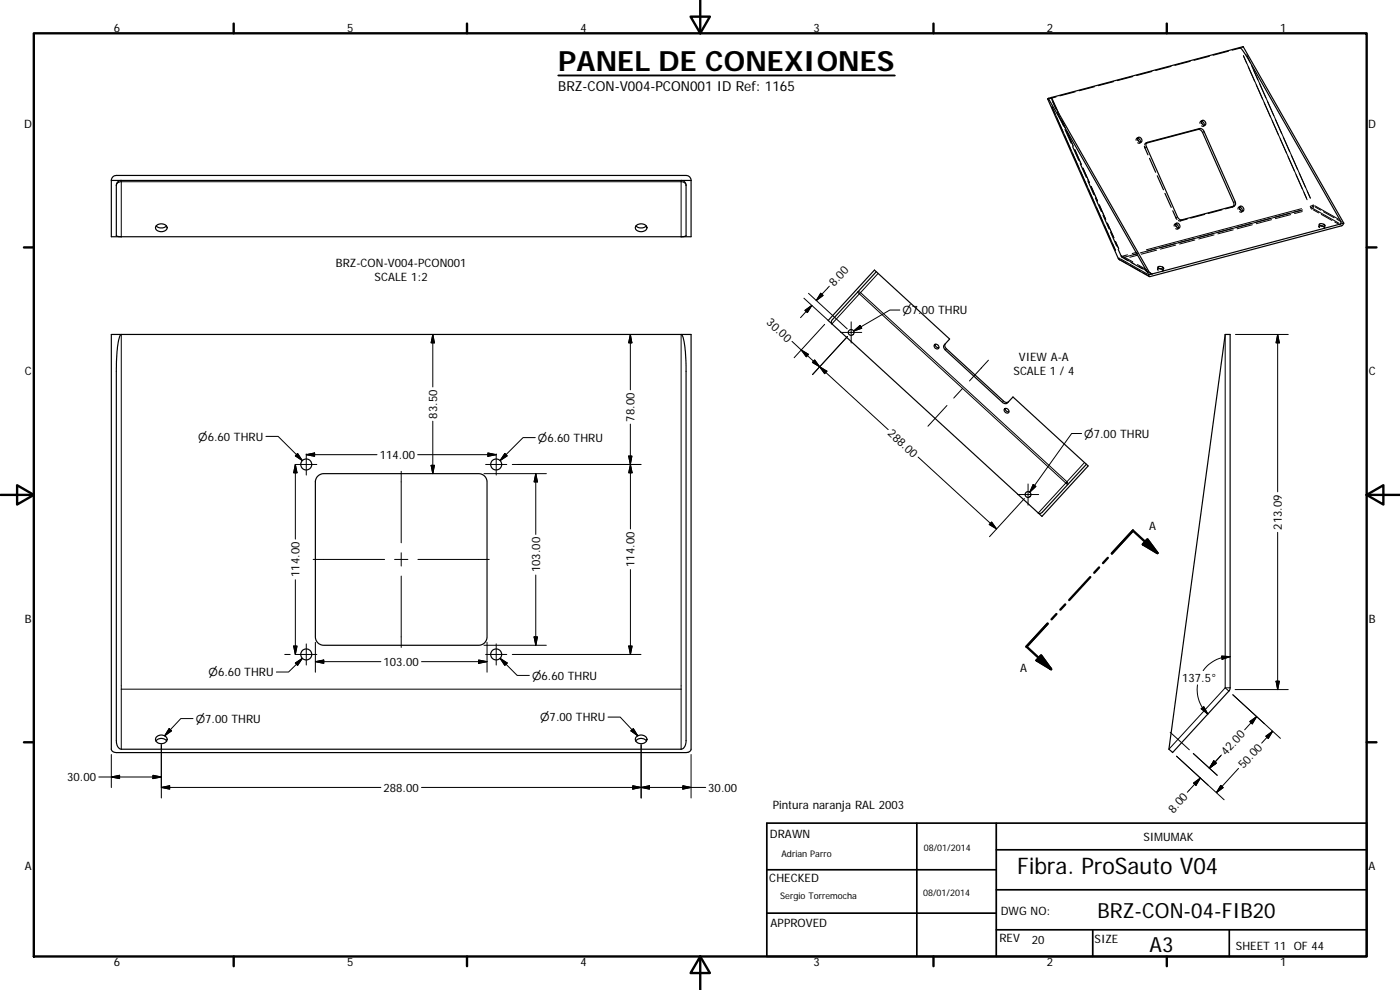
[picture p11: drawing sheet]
<svg xmlns="http://www.w3.org/2000/svg" width="420mm" height="297mm" viewBox="0 0 420 297" stroke-linecap="round" stroke-linejoin="round" font-family="sans-serif">
<g fill="none" stroke="#000" stroke-width=".3">
<path d="M373.2 16.7l18.9 42.8M373.2 16.8l.9 2.2M374.2 16.4l.9 2.2M375.6 19.6l1.9 4.4M315.7 31.9l19.1 43.3M315.7 32l1 2.2M315.7 29.5l1.9 4.1M317.2 35.3l1.9 4.3M318.6 36l1 2.2M318.7 36.2l1 2.2M320.1 39.3l1.9 4.4M320.2 39.5l1.9 4.4"/>
<path d="M360 38.6l-.4 .2M361.3 39.5l-.4 .3M374.6 20.1l1.9 4.3M376.2 21l17 38.4M377 25.4l1.9 4.4M378 25l1.9 4.3M379.4 30.8l1.9 4.4M380.4 30.4l1.9 4.3M381.8 36.2l1.9 4.3M382.7 35.8l2 4.3M36.4 54.1v.4a1.34 1.34 0 0 0-1.5 1.1M204.4 54.5a1.34 1.34 0 0 1 1.5 1.1"/>
<path d="M204.4 54.1v.4M204.4 54.5v16.5M204.4 54.5h-168v16.5M319.5 40.7l1.9 4.3M321.9 46.1l1.9 4.3M322.5 44.8l2 4.5M322.6 45l2 4.4M325 50.4l1.9 4.4M325 50.5l2 4.4M327.4 55.9l2 4.4-1.9-4.4M343.8 44.2l-.2 .1M344 44.1l-.1 .1"/>
<path d="M344.4 42.7l-.5 .3M384.2 41.6l1.9 4.3M385.1 41.2l1.9 4.3M386.6 47l1.9 4.3M387.5 46.6l1.9 4.3M388.9 52.4l2 4.3M389.9 52l1.9 4.3M391.3 57.8l1 2.1M392.3 57.3l1 2.2M329.1 62.3l1.9 4.2M331.8 65.8l-1.9-4.4 1.9 4.4M332.3 66.9l2 4.4"/>
<path d="M332.3 67l2 4.4M334.8 72.4l.9 2.2M334.8 72.5l1 2.2M335.6 77.6l.2-.2 .1 .5M335.6 77.6h.1M335.8 77.6l.2 .1M336 78h.1M336 77.9l.1 .1M336.3 77.7l8 4.5M336.5 76.8l.2 .2M336.6 78.2l1.7 .9M336.7 76.9h-.2"/>
<path d="M336.7 76.9l.1 .1M336.9 77.2h-.1M337.1 77l2.8 1.5M337.4 77.5l2.9 1.6M338.4 76.5l-1.4 .3M338.7 76.8l-1.4 .4M339.1 79.6l3.2 1.8M341 76.2l-2.3 .6M341.2 75.7l-1.4 .4M341.4 79.4l2.8 1.6M341.4 76.6l-2.3 .6M341.4 76.1l-1.3 .4"/>
<path d="M341.8 79.9l2.8 1.7M347.1 75.1l-4.6 1.2M352.9 73.5l-4.6 1.2M353 65.3h-.1M353.3 65.1l-.1 .1M354.4 66.2h-.1M354.7 66l-.2 .1M358.6 72l-4.6 1.2M364.4 70.5l-4.6 1.2M369.8 68.6l-4.6 1.2M370 62l-.1 .1M370.1 69l-4.6 1.2"/>
<path d="M370.3 61.8l-.1 .1M370.7 60.5l-.5 .2M375.5 67.1l-4.6 1.2M375.8 67.4l-4.5 1.2M381.3 65.5l-4.6 1.2M381.6 65.9l-4.6 1.2M387 64l-4.6 1.2M387.4 64.4l-4.7 1.2M390.5 63.1l-2.3 .6M390.6 62.6l-46.6 12.4M390.8 63.5l-2.3 .6M390.9 63l-48.7 12.9"/>
<path d="M393.2 61.9l1-.4a.51 .51 0 0 1-.3 .7 .51 .51 0 0 1-.7-.2M393.5 62.6l.1 .1M393.7 62.2l-.2 .3M393.7 62.7l.3-.2 7.8 4.5M394.1 63l1.6 .9M394.3 61.9l-.3 .2M394.3 62l-.1 .3M394.6 61.7l7.1 4.1M394.8 62.1l1.6 1M396.5 64.3l3.2 1.8M397.2 63.5l3.2 1.8M400.6 66.6l1.6 .9"/>
<path d="M401.2 65.8l1.6 .9M241.3 89.5l7.2 6.6M241.6 93.1l2-1.5-1.3 2.2zM242.6 88l11.7 10.7M243.6 91.6l-3.3 3.7M246.3 88l.7 .6-2 1.6zM247.5 97.3l-9.2 10M248.9 85.9l-3.9 4.3M249.7 97.2l8.2-9 62 56.7M252.3 99.7h6.3M255.4 96.6v6.3M256.2 99.3l1.9-1.7 .5 .9z"/>
<path d="M257.4 87.7l.4-.2 .5 .3a.48 .48 0 0 1-.5 .2 .48 .48 0 0 1-.4-.3zM258.3 87.8l61.9 56.7 5.3-5.7M263.5 82l-5.2 5.8M270.1 93h-3.1l-10.8 6.3M343.1 81.8l1.6 .9M345.1 81.8l.6 .4M36.4 100.4v106.4M129.9 100.4v15.7M129.9 100.4l.5 2.5h-1zM189.2 100.4v16.6M189.2 100.4l.4 2.5h-.9zM204.4 100.4v106.4"/>
<path d="M237.7 102.4l28.9 26.5M240.5 105l2.1 1.3-.6 .8zM244.5 108l1.5 2-2.2-1.3zM246 110l2.2 1.4-.7 .7zM254.3 100.9l-10.5 11.5M284 104.6l-.3 .4M288.9 116.5l-2.7 2.9M296.6 108.1l-5.7 6.2M367.7 100.4v106M370.8 100.4h15.8M383.4 100.4v47.2M383.4 100.4l.6 2.5h-1z"/>
<path d="M79.8 130.9h3.7l7.2 7.3M88.6 139.4v22.4M88.6 139.4l.5 2.5h-1zM88.7 139.4h6.4M89.3 136.1l1.4 2.1-2.1-1.4zM91.9 136.2v6.3M91.9 136.4l2.5-.5v1zM113.1 136.4h-21.2M125.3 136.4h23.6M129.4 139.6h1l-.5 2.5zM129.9 126.4v15.7M145.7 139.4h6.4"/>
<path d="M146.4 135.9l2.5 .5-2.5 .5zM148.9 136.2v6.3M151.5 136.1l.7 .7-2.1 1.4zM153.7 139.4h38.7M160.6 131.3h-3.6l-6.9 6.9M188.7 136.8h.9l-.4 2.6zM189.2 127.3v12.1M189.2 139.4v19.3M189.2 139.4l.5 2.5h-1zM275.5 137.1l23.6 21.6M284.2 121.7l-5.7 6.2M301.2 120.3l-.4 .4"/>
<path d="M324.6 130.1h-3l-12.6 17.6M120.4 141.4v21.5M145.3 142.1h3.5M149 142.1h15M160.8 142.1v18.3M160.8 142.1l.5 2.5h-1zM297.6 156.6l1.5 2.1-2.2-1.3zM305.4 148.4h6.3M307.4 149.6l-10.4 11.4M308.5 145.2v6.4M310.1 145.4l.8 .5-1.9 1.8zM319.9 144.9l-8.3 9"/>
<path d="M320.2 144.5l.3 .5-.1 .4a.47 .47 0 0 1-.4-.4 .47 .47 0 0 1 .2-.5zM383.4 159.7v47.2M88.6 173.9v22.5M94 167.9h21.4M118.4 167.9h4M120.4 165.9v3.9M120.4 172.8v21.5M125.4 167.9h21.4M160.8 172.5v21.1M189.2 170.9v25.5M85.5 196.4h1.6M88.1 193.8h1l-.5 2.6z"/>
<path d="M88.6 198.9l2.1-1.4-1.4 2.1zM88.7 196.4h6.4M90.7 197.5l-4.1 4.1h-3.7M91.9 193.2v6.3M94.6 192.7v3.6M94.6 196.5v5.2M94.6 198.5l2.6-.5v1zM94.6 198.5h19.7M126.5 198.5h19.7M143.6 198l2.6 .5-2.6 .5zM145.3 193.6h3.5M145.7 196.4h6.4"/>
<path d="M146.2 192.7v3.6M146.2 196.5v5.2M148.9 193.2v6.3M149 193.6h15M150.1 197.5l5.1 5.1h3.7M150.1 197.5l2.1 1.4-.7 .7zM153.7 196.4h38.7M160.3 191.1h1l-.5 2.5zM188.7 193.8h1l-.5 2.6zM366.6 196.9l2.6 .1-2.4 .8zM369.2 197a10 10 0 0 0-7.1 3l-1 1.2M36.4 206.8h168"/>
<path d="M36.4 206.8v18M50.8 218.6l.7 .7-2.1 1.5zM57.9 215.6h-3.6l-4.9 5.2M182.5 215.2h3.6l5.3 5.6M189.3 219.3l.8-.7 1.3 2.2zM204.4 206.8v18M351.2 219.7l5.7 5.3M359.4 205.5a10 10 0 0 0 1.5 6.8l1.6 1.9M360.5 212.7l.8-.7 1.2 2.2zM367.7 206.4l1.1 .9M367.7 206.4l-16.9 18.4M367.7 206.4h1.5"/>
<path d="M370.7 206.9h15.9M375.1 216.5l2-1.5-1.3 2.2zM377.1 215l-3.6 4M379.5 217.2l-9.5-8.8 14.3 13.1M381.9 219.4l-3.3 3.6M383 204.4h1l-.6 2.5zM29.6 233.1h18.8M33.4 233.1l2.5-.5v1zM33.4 226.4v9.9M45.9 232.6l2.5 .5-2.5 .5zM48.4 236.3l2.5-.5v1zM48.4 236.3h65.9"/>
<path d="M48.4 223.4v16M189.9 235.8l2.5 .5-2.5 .5zM192.4 236.3l2.5-.5v1zM192.4 223.4v16M204.9 235.8l2.5 .5-2.5 .5zM207.4 226.4v13M211.8 236.3h-85.3M358.1 226.1l7.2 6.5M358.2 234.9l2-1.5-1.3 2.2zM360.2 233.4l-3.9 4.3M362.6 235.6l-9.5-8.7 14.3 13.1M364.3 228.3l.7 .7-2.1 1.5z"/>
<path d="M366.3 226.8l-3.4 3.7M366.4 235.6l.7 .7-2 1.5zM366.6 226.5l-3.6 4M371.7 230.5l-6.6 7.3M379.9 220.9l2-1.5-1.3 2.2z"/>
</g>
<g fill="none" stroke="#000" stroke-width=".36">
<path d="M351.4 19.9l-4.6 1.2M357.2 18.4l-4.6 1.2M362.9 16.9l-4.6 1.2M368.7 15.3l-4.6 1.3M372.1 14.3l-56.5 14.9M372.1 14.3a15.9 15.9 0 0 1 3.2 4.5l26.8 47.2a.95 .95 0 0 1 .2 1.2M372.5 14.3l-2.7 .7M373.1 14l-.3 .2M373.1 14l-1 .3M373.1 14l30.2 53M314.4 29.7l21.2 47.9 9.3 5.4M314.4 29.7h.1"/>
<path d="M314.6 29.5l-.2 .2M314.6 29.5l30.2 53M315.6 29.2l-1 .3M315.6 29.2a13.5 13.5 0 0 0 2.2 4.9l26.8 47.1 .8 .9 .4 .1M316 30.6l.9 2.1M316.9 29.1l-2.3 .6M317.4 33.7l1.8 4.1M319.6 38.8l1.9 4.1M322.7 27.5l-4.6 1.2M328.5 26l-4.7 1.2M334.2 24.5l-4.6 1.2M339.9 23l-4.6 1.2"/>
<path d="M345.7 21.4l-4.6 1.2M360.1 37a.56 .56 0 0 1 .5-.7 .56 .56 0 0 1 .6 .5 .56 .56 0 0 1 .2 .8 .56 .56 0 0 1-.8 .2M360.5 36.3l-.1 .1M360.7 36.3a.75 .75 0 0 1 1 .3 .75 .75 0 0 1-.3 1 .97 .97 0 0 1-.7-1.3zM360.8 36.2h-.2M361.4 37.7l-.2 .1M361.7 37.5l-.2 .1M33.4 54.1a1.48 1.48 0 0 1 1.5-1.5h171a1.48 1.48 0 0 1 1.5 1.5M33.4 54.1v16.9h174v-16.9M33.4 54.1h174M36.4 54.1a1.48 1.48 0 0 0-1.5 1.5v15.1l1.5 .3M204.4 54.1a1.48 1.48 0 0 1 1.5 1.5v15.1l-1.5 .3"/>
<path d="M321.9 44l1.9 4.1M324.2 49.1l1.8 4.1M326.5 54.3l1.8 4.1M328.7 59.4l1.9 4.1M341 42.1a.57 .57 0 0 1 .4-.7 .57 .57 0 0 1 .7 .5 .56 .56 0 0 1 .2 .8 .56 .56 0 0 1-.9 .1M341.3 41.4l-.1 .1M341.6 41.3a.78 .78 0 0 1 1 .4 .78 .78 0 0 1-.3 1 .94 .94 0 0 1-.7-1.4zM341.7 41.2l-.2 .1M342.2 42.8l-.1 .1M342.5 42.6l-.1 .1M343.5 43.8l1 2.7M343.5 43.3l.5-.4 15.6-4.1a1.34 1.34 0 0 1 1.3 1l9.4 21.2-.2 1"/>
<path d="M343.9 42.9l-.1 .2M344.1 42.9l15.9-4.3a1.34 1.34 0 0 1 1.4 .9l9.3 21a.91 .91 0 0 1-.4 1.3l-15.6 4.2a1.28 1.28 0 0 1-1.3-.9l-9.4-21.3zM344.2 42.8l-.1 .1M345 47.5l1.8 4.2M347.3 52.7l1.9 4.2M349.6 58l1.9 4.2M46.9 67.8a2.28 2.28 0 0 0 3 0M46.9 67.7a1.99 1.99 0 0 1 3.3 .6 1.88 1.88 0 0 1-1.8 1.2 1.88 1.88 0 0 1-1.7-1.2zM190.9 67.8a2.31 2.31 0 0 0 3.1 0M190.9 67.7a2.01 2.01 0 0 1 3.3 .6 1.89 1.89 0 0 1-1.8 1.2 1.89 1.89 0 0 1-1.7-1.2zM331 64.6l1.9 4.1M333.3 69.7l1.8 4.1"/>
<path d="M335.6 74.8l1 2.2M336.7 77.2l1.8 1M339.4 78.7l3.5 2M352 63.2l1.2 2.6M352.4 67.8a.61 .61 0 0 1 .6-.6 .61 .61 0 0 1 .6 .7 .53 .53 0 0 1 0 .7 .53 .53 0 0 1-.7 0M352.8 67.2l-.2 .1M353 67a.8 .8 0 0 1 1 .4 .8 .8 0 0 1-.3 1.1 .94 .94 0 0 1-.7-1.5zM353 67l-.1 .1M353.6 68.6l-.1 .1M353.9 68.4l-.1 .1M356.3 65.7l-2.1 .6-.5-.1M361.5 64.3l-4.2 1.1"/>
<path d="M366.7 62.9l-4.1 1.2M370.2 62l-2.4 .7M370.5 61.8h-.2M371.5 62.8a.57 .57 0 0 1 .5-.7 .57 .57 0 0 1 .7 .5 .55 .55 0 0 1 .1 .8 .55 .55 0 0 1-.8 .1M371.9 62.1l-.1 .1M372.2 61.9a.8 .8 0 0 1 1 .5 .8 .8 0 0 1-.4 1 .97 .97 0 0 1-.6-1.5zM372.2 61.9l-.1 .1M372.8 63.5l-.2 .1M373.1 63.3l-.2 .1M395.8 67.8v.2M395.9 67.3v.2M396 67.2l.5-.1a.76 .76 0 0 1 1.1 .7l-.5 .1a.96 .96 0 0 1-1.1-.7z"/>
<path d="M396 68.3l-.2-.2a1.01 1.01 0 0 1 1.7 .1l-.3 .3M397.6 68.1l-.1 .2M397.6 67.7v.2M402.3 67.2l-56.5 15M403.3 67l-.7 .8-57.5 15.2-.3-.1v-.4M403.3 67l-1 .2M249.7 97.2l61.9 56.7M249.7 97.2l-1.2-1 13.9-15.2 22.6 20.7-1.6 1.8a1.08 1.08 0 0 0 .3 1.5l17.1 15.7a1.15 1.15 0 0 0 1.6 .2l1.6-1.8 22.6 20.7-13.9 15.1-1.1-1M263 81.5l-13.1 14.4a.98 .98 0 0 0-.2 1.3M343.7 81.2l1.8 .9M345.8 82.2l-1 .3M347.4 80.6v.2"/>
<path d="M347.5 80.1v.3M347.5 80.1l.6-.2a.78 .78 0 0 1 1.1 .7l-.6 .1a.96 .96 0 0 1-1.1-.6zM347.6 81.1l-.2-.1a.94 .94 0 0 1 1.6-.1l.1 .3-.3 .1M349.2 80.9l-.1 .3M349.2 80.5v.2M33.4 100.4h174v124.4a1.35 1.35 0 0 1-1.5 1h-171a1.35 1.35 0 0 1-1.5-1zM36.4 100.4l-.2 .1a27 27 0 0 0-1.3 10.9v110.8a2.29 2.29 0 0 0 1.5 2.6h168a2.22 2.22 0 0 0 1.5-2.6v-110.8a34.2 34.2 0 0 0-1.2-10.8l-.3-.2M280.5 103.4a.78 .78 0 0 1 1.1 .2 .78 .78 0 0 1-.2 1.1 .89 .89 0 0 1-.9-1.3zM280.7 103.3a.96 .96 0 0 0 1.1 1M283.7 103.1a1.14 1.14 0 0 0 .3 1.5l17.2 15.7a1.1 1.1 0 0 0 1.5 .2M367.7 100.4h1.5v106.2l-.4 .7-16.9 18.5-1.1-1zM301.5 122.7a.79 .79 0 0 1 1.1 .2 .79 .79 0 0 1-.2 1.1 .93 .93 0 0 1-.9-1.3z"/>
<path d="M301.7 122.6a.98 .98 0 0 0 1.1 1M326 139.3l-13.1 14.3a.93 .93 0 0 1-1.3 .3M95.5 142.7l.9-.5 .8-.1h46.4a2.51 2.51 0 0 1 2.6 2.5v46.5a2.51 2.51 0 0 1-2.6 2.5h-46.4a2.51 2.51 0 0 1-2.6-2.5v-46.5l.3-1zM46.8 222.3a2.06 2.06 0 0 1 3.2 0M46.9 221.1a1.84 1.84 0 0 1 1.9-.5 1.84 1.84 0 0 1 1.3 1.5 1.86 1.86 0 0 1-1.8 1 1.86 1.86 0 0 1-1.6-1.3zM190.8 222.3a2.06 2.06 0 0 1 3.2 0M190.9 221.1a1.84 1.84 0 0 1 1.9-.5 1.84 1.84 0 0 1 1.3 1.5 1.86 1.86 0 0 1-1.8 1 1.86 1.86 0 0 1-1.6-1.3z"/>
<circle cx="255.4" cy="99.8" r=".87"/>
<circle cx="91.9" cy="139.4" r="1.64"/>
<circle cx="148.9" cy="139.4" r="1.64"/>
<circle cx="308.5" cy="148.4" r=".87"/>
<circle cx="91.9" cy="196.4" r="1.64"/>
<circle cx="148.9" cy="196.4" r="1.64"/>
</g>
<g fill="none" stroke="#000" stroke-width=".71">
<path d="M10.1 10h400.1v277h-400.1zM70.1 7.1v2.9M140.2 7.1v2.9M207.3 5h5.8l-2.9 5zM210.2 0v10M280.2 7.1v2.9M350.2 7.1v2.9M7.2 74.2h2.9M410.2 74.2h2.9M.2 148.5h9.9M5.1 145.6l5 2.9-5 2.9zM410.2 148.5l5-2.9v5.8z"/>
<path d="M410.2 148.5h9.9M327.2 173.2l-6.3 6.8M329.9 170.3l-1.5 1.6M332.5 167.4l-1.5 1.6M344.3 161.8l3.1 4.1-4.4-2.6zM347.4 165.9l-7.4-6.7-6.3 6.9M312.5 196.7l3 4.1-4.4-2.7zM314.4 187.1l-6.3 6.9 7.4 6.8M317 184.2l-1.4 1.6M319.7 181.4l-1.5 1.5M7.2 222.7h2.9M410.2 222.7h2.9"/>
<path d="M70.1 287v2.9M140.2 287v2.9M210.2 287l2.9 5h-5.8zM210.2 287v10M280.2 287v2.9M350.2 287v2.9"/>
</g>
<path d="M230.1 247h180.1v40h-180.1zM275.2 247v40M299 255h111.2M299 247v40M230.1 274h68.9M230.1 261h68.9M299 279h111.2M299 267h111.2M327.9 279v8M368.9 279v8" fill="none" stroke="#000" stroke-width=".51"/>
<path d="M344.3 161.8l3.1 4.1-4.4-2.6zM312.5 196.7l3 4.1-4.4-2.7z" fill="#000" stroke="#000" stroke-width=".71"/>
<path d="M167.5 22.6h101.1" fill="none" stroke="#000" stroke-width=".56"/>
<g fill="#000" stroke="#000" stroke-width=".3">
<path d="M241.6 93.1l2-1.5-1.3 2.2zM246.3 88l.7 .6-2 1.6zM256.2 99.3l1.9-1.7 .5 .9zM129.9 100.4l.5 2.5h-1zM189.2 100.4l.4 2.5h-.9zM240.5 105l2.1 1.3-.6 .8zM244.5 108l1.5 2-2.2-1.3zM246 110l2.2 1.4-.7 .7zM383.4 100.4l.6 2.5h-1zM89.3 136.1l1.4 2.1-2.1-1.4zM91.9 136.4l2.5-.5v1zM129.4 139.6h1l-.5 2.5z"/>
<path d="M146.4 135.9l2.5 .5-2.5 .5zM151.5 136.1l.7 .7-2.1 1.4zM188.7 136.8h.9l-.4 2.6zM88.6 139.4l.5 2.5h-1zM160.8 142.1l.5 2.5h-1zM189.2 139.4l.5 2.5h-1zM297.6 156.6l1.5 2.1-2.2-1.3zM310.1 145.4l.8 .5-1.9 1.8zM88.1 193.8h1l-.5 2.6zM88.6 198.9l2.1-1.4-1.4 2.1zM94.6 198.5l2.6-.5v1zM143.6 198l2.6 .5-2.6 .5z"/>
<path d="M150.1 197.5l2.1 1.4-.7 .7zM160.3 191.1h1l-.5 2.5zM188.7 193.8h1l-.5 2.6zM366.6 196.9l2.6 .1-2.4 .8zM50.8 218.6l.7 .7-2.1 1.5zM189.3 219.3l.8-.7 1.3 2.2zM360.5 212.7l.8-.7 1.2 2.2zM375.1 216.5l2-1.5-1.3 2.2zM383 204.4h1l-.6 2.5zM33.4 233.1l2.5-.5v1zM45.9 232.6l2.5 .5-2.5 .5zM48.4 236.3l2.5-.5v1z"/>
<path d="M189.9 235.8l2.5 .5-2.5 .5zM192.4 236.3l2.5-.5v1zM204.9 235.8l2.5 .5-2.5 .5zM358.2 234.9l2-1.5-1.3 2.2zM364.3 228.3l.7 .7-2.1 1.5zM364.3 228.3l.7 .7-2 1.5zM366.4 235.6l.7 .7-2 1.5zM379.9 220.9l2-1.5-1.3 2.2z"/>
</g>
<text font-size="8.4" x="167.5" y="21.3">PANEL DE CONEXIONES</text>
<text font-size="6.9" x="305.3" y="262.2">Fibra. ProSauto V04</text>
<g font-size="6.3">
<text x="329.4" y="275.4">BRZ-CON-04-FIB20</text>
<text x="345" y="285.6">A3</text>
</g>
<text font-size="4.1" x="167.5" y="27.4">BRZ-CON-V004-PCON001 ID Ref: 1165</text>
<g font-size="3.5">
<text x="34.2" y="9.6">6</text>
<text x="104.2" y="9.6">5</text>
<text x="174.2" y="9.6">4</text>
<text x="244.2" y="9.6">3</text>
<text x="314.2" y="9.6">2</text>
<text x="384.2" y="9.6">1</text>
<text x="7.3" y="38.4">D</text>
<text x="410.6" y="38.4">D</text>
<text x="100.8" y="80.1">BRZ-CON-V004-PCON001</text>
<text x="112.4" y="84.3">SCALE 1:2</text>
<text x="250.3" y="86.1" transform="rotate(-47 250.3 86.1)">8.00</text>
<text x="229.8" y="97" transform="rotate(42 229.8 97)">30.00</text>
<text x="7.4" y="112.6">C</text>
<text x="304.2" y="112.6">SCALE 1 / 4</text>
<text x="305.8" y="108.4">VIEW A-A</text>
<text x="410.8" y="112.6">C</text>
<text x="131.2" y="125.6" transform="rotate(-90 131.2 125.6)">83.50</text>
<text x="190.4" y="126.5" transform="rotate(-90 190.4 126.5)">78.00</text>
<text x="266.3" y="130.4" transform="rotate(43 266.3 130.4)">288.00</text>
<text x="113.9" y="137.7">114.00</text>
<text x="344.9" y="159">A</text>
<text x="384.7" y="158.9" transform="rotate(-90 384.7 158.9)">213.09</text>
<text x="89.9" y="173.1" transform="rotate(-90 89.9 173.1)">114.00</text>
<text x="162.1" y="171.7" transform="rotate(-90 162.1 171.7)">103.00</text>
<text x="190.5" y="170.1" transform="rotate(-90 190.5 170.1)">114.00</text>
<text x="7.4" y="186.9">B</text>
<text x="410.8" y="186.9">B</text>
<text x="115.1" y="199.8">103.00</text>
<text x="306.1" y="201.5">A</text>
<text x="354.8" y="204.6">137.5°</text>
<text x="368" y="226.8" transform="rotate(-47 368 226.8)">42.00</text>
<text x="373.2" y="230.8" transform="rotate(-47 373.2 230.8)">50.00</text>
<text x="20.2" y="234.4">30.00</text>
<text x="115.1" y="237.5">288.00</text>
<text x="212.6" y="237.5">30.00</text>
<text x="231.9" y="242.8">Pintura naranja RAL 2003</text>
<text x="352.1" y="244.1" transform="rotate(-47 352.1 244.1)">8.00</text>
<text x="231.1" y="251.4">DRAWN</text>
<text x="343.2" y="252.3">SIMUMAK</text>
<text x="7.4" y="261.1">A</text>
<text x="410.8" y="261.1">A</text>
<text x="230.9" y="264.6">CHECKED</text>
<text x="300.3" y="274.5">DWG NO:</text>
<text x="231.3" y="278.2">APPROVED</text>
<text x="299.9" y="282.6">REV</text>
<text x="309.7" y="283.3">20</text>
<text x="328.5" y="283">SIZE</text>
<text x="370.9" y="285.1">SHEET 11 OF 44</text>
<text x="34.2" y="289.9">6</text>
<text x="104.2" y="289.9">5</text>
<text x="174.2" y="289.9">4</text>
<text x="244.2" y="289.9">3</text>
<text x="314.2" y="289.9">2</text>
<text x="384.2" y="289.9">1</text>
</g>
<g font-size="3.3">
<text x="270.8" y="94.3">⌀7.00 THRU</text>
<text x="325.4" y="131.4">⌀7.00 THRU</text>
<text x="59.5" y="132.2">⌀6.60 THRU</text>
<text x="161.4" y="132.6">⌀6.60 THRU</text>
<text x="62.6" y="202.9">⌀6.60 THRU</text>
<text x="159.7" y="203.9">⌀6.60 THRU</text>
<text x="58.7" y="216.9">⌀7.00 THRU</text>
<text x="162.1" y="216.4">⌀7.00 THRU</text>
</g>
<g font-size="2.7">
<text x="234.5" y="257.1">Adrian Parro</text>
<text x="277.3" y="255.2">08/01/2014</text>
<text x="234.2" y="269.7">Sergio Torremocha</text>
<text x="277" y="268.7">08/01/2014</text>
</g>
</svg>
